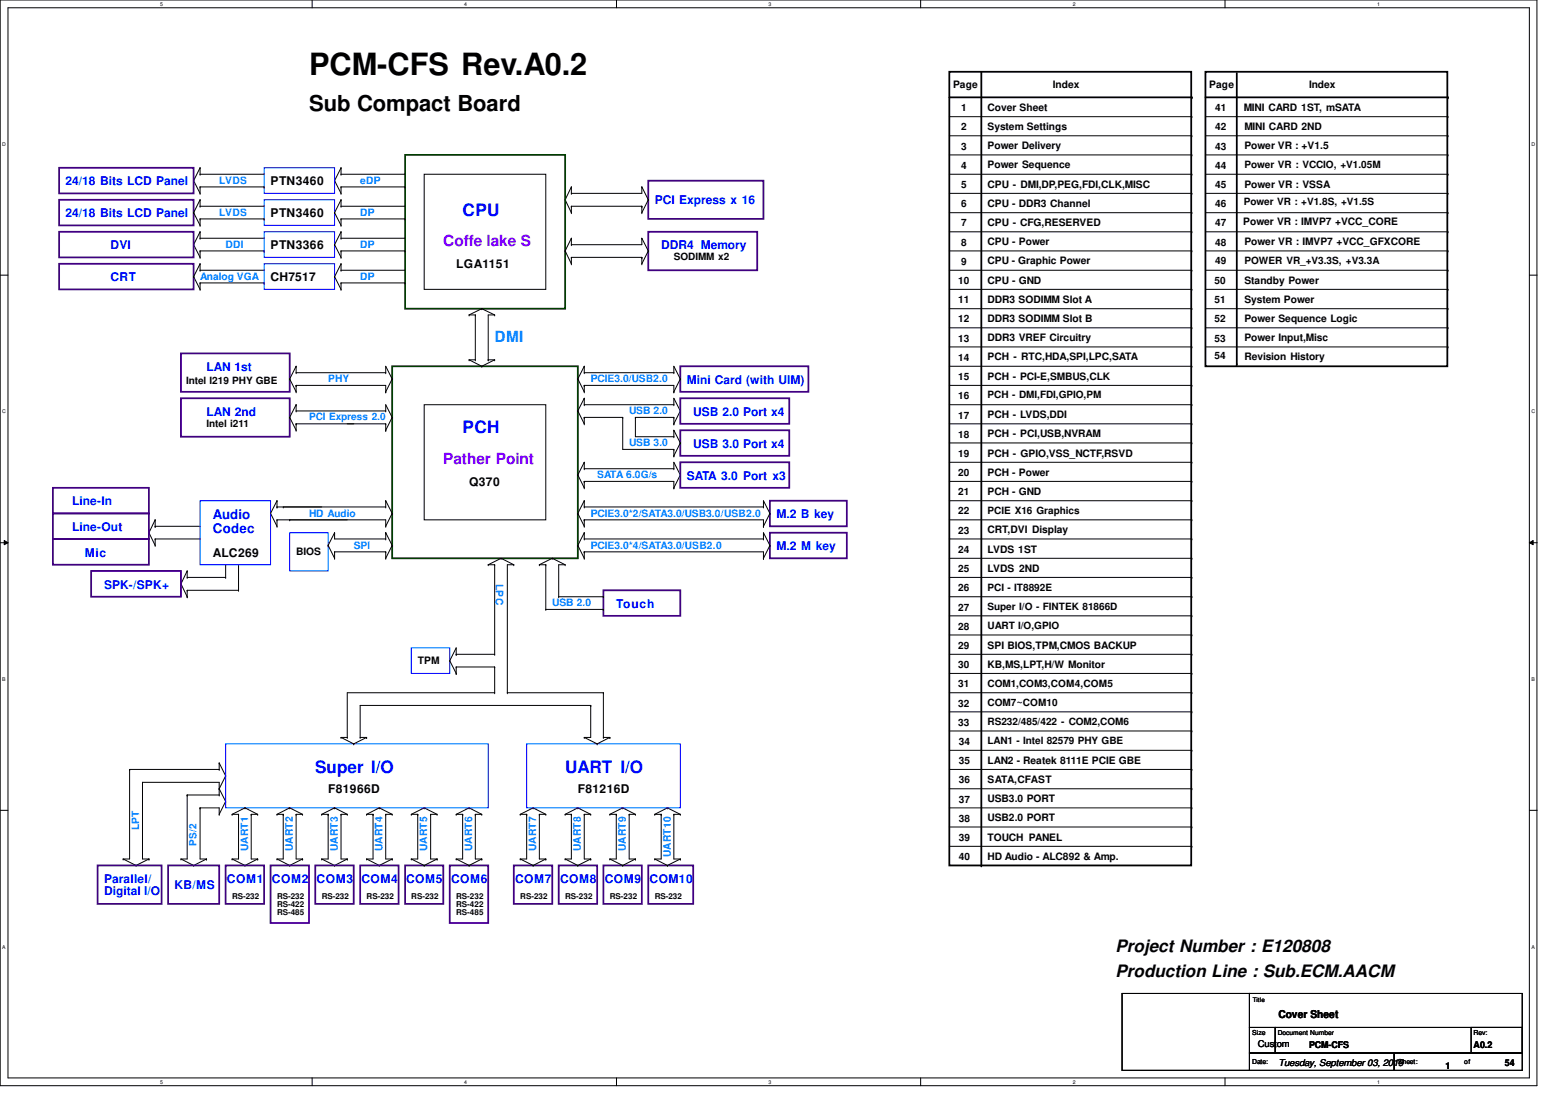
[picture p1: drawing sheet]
<svg xmlns="http://www.w3.org/2000/svg" width="297mm" height="210mm" viewBox="0 0 297 210" stroke-linecap="round" stroke-linejoin="round" font-family="sans-serif">
<path d="M0 0h292.6v206.8h-292.6zM1.5 1.5h289.7v203.8h-289.7z" fill="none" stroke="#000" stroke-width=".19"/>
<g fill="#fff">
<path d="M30.5 .2h.5v1.1h-.5z"/>
<path d="M30.5 205.5h.5v1.1h-.5z"/>
</g>
<path d="M59.4 0v1.5M59.4 205.3v1.5" fill="none" stroke="#000" stroke-width=".19"/>
<g fill="#fff">
<path d="M88.4 .2h.5v1.1h-.5z"/>
<path d="M88.4 205.5h.5v1.1h-.5z"/>
</g>
<path d="M117.4 0v1.5M117.4 205.3v1.5" fill="none" stroke="#000" stroke-width=".19"/>
<g fill="#fff">
<path d="M146.3 .2h.6v1.1h-.6z"/>
<path d="M146.3 205.5h.6v1.1h-.6z"/>
</g>
<path d="M175.3 0v1.5M175.3 205.3v1.5" fill="none" stroke="#000" stroke-width=".19"/>
<g fill="#fff">
<path d="M204.3 .2h.5v1.1h-.5z"/>
<path d="M204.3 205.5h.5v1.1h-.5z"/>
</g>
<path d="M233.3 0v1.5M233.3 205.3v1.5" fill="none" stroke="#000" stroke-width=".19"/>
<g fill="#fff">
<path d="M262.2 .2h.6v1.1h-.6z"/>
<path d="M262.2 205.5h.6v1.1h-.6z"/>
<path d="M.4 26.9h.7v1.1h-.7z"/>
<path d="M291.6 26.9h.7v1.1h-.7z"/>
<path d="M.4 77.9h.7v1.1h-.7z"/>
<path d="M291.6 77.9h.7v1.1h-.7z"/>
</g>
<path d="M0 52.4h1.5M291.2 52.4h1.5" fill="none" stroke="#000" stroke-width=".19"/>
<g fill="#fff">
<path d="M.4 128.8h.7v1.1h-.7z"/>
<path d="M291.6 128.8h.6v1.1h-.6z"/>
</g>
<path d="M0 103.4h1.5M.8 103l.7 .4-.7 .4zM291.2 103.4l.7-.4v.8zM291.2 103.4h1.5" fill="none" stroke="#000" stroke-width=".19"/>
<path d="M.8 103l.7 .4-.7 .4zM291.2 103.4l.7-.4v.8z" fill="#000"/>
<g fill="#fff">
<path d="M.4 179.8h.7v1.1h-.7z"/>
<path d="M291.6 179.8h.6v1.1h-.6z"/>
</g>
<g fill="none" stroke="#000" stroke-width=".19">
<path d="M36.9 34.4h.1M36.9 34.4l1.2 2.4M38.1 35.6h.1M38.1 36.8h.1M38.1 33.2h.1M38.1 32h.1M38.1 39.3h.1M38.1 38.1h.1M38.1 39.3h12.2M38.1 33.2h12.2M38.1 32v1.2M38.1 35.6v1.2"/>
<path d="M38.1 38.1v1.2M38.1 35.6h12.2M38.1 32l-1.2 2.4M38.1 38.1l-1.2 2.4M50.3 35.6h.1M63.7 34.4h.1M63.7 34.4l1.2 2.4M64.9 35.6h.1M64.9 36.8h.1M64.9 33.2h.1M64.9 32h.1M64.9 38.1h.1"/>
<path d="M64.9 39.3h.1M64.9 39.3h12.2M64.9 33.2h12.2M64.9 32v1.2M64.9 35.6v1.2M64.9 38.1v1.2M64.9 35.6h12.2M64.9 32l-1.2 2.4M64.9 38.1l-1.2 2.4M77.1 35.6h.1M80.8 33.2h23.1v21.9h-23.1zM107.6 38.1h.1"/>
<path d="M107.6 38.1l1.2 2.4M108.8 39.3h.1M108.8 36.8h.1M108.8 35.6h.1M108.8 35.6v1.2M108.8 39.3v1.2M108.8 39.3h13.4M108.8 35.6l-1.2 2.5M122.2 39.3h.1M122.2 35.6h.1M122.2 35.6v1.2h-13.4M122.2 39.3v1.2"/>
<path d="M122.2 35.6l1.2 2.5M123.4 38.1h.1M123.4 38.1l-1.2 2.4M180.8 36.8h46.1M180.8 25.9h46.1M180.8 29.5h46.1M180.8 33.2h46.1M180.8 22.2h46.1M226.9 25.9h.1M226.9 29.5h.1M226.9 33.2h.1M226.9 36.8h.1"/>
<path d="M226.9 22.2h.1M229.5 36.8h46.2M229.5 25.9h46.2M229.5 29.5h46.2M229.5 33.2h46.2M229.5 22.2h46.2M275.7 25.9h.1M275.7 29.5h.1M275.7 33.2h.1M275.7 36.8h.1M275.7 22.2h.1M36.9 40.5h.1"/>
<path d="M36.9 46.6h.1M36.9 52.7h.1M36.9 40.5l1.2 2.4M36.9 46.6l1.2 2.4M36.9 52.7l1.2 2.4M38.1 41.7h.1M38.1 42.9h.1M38.1 47.8h.1M38.1 49h.1M38.1 44.2h.1M38.1 45.4h.1M38.1 53.9h.1"/>
<path d="M38.1 55.1h.1M38.1 51.5h.1M38.1 50.2h.1M38.1 47.8h12.2M38.1 51.5h12.2M38.1 41.7v1.2M38.1 44.2v1.2M38.1 47.8v1.2M38.1 50.2v1.3M38.1 53.9v1.2M38.1 41.7h12.2M38.1 44.2l-1.2 2.4"/>
<path d="M38.1 45.4h12.2M38.1 53.9h12.2M38.1 50.2l-1.2 2.5M50.3 41.7h.1M50.3 47.8h.1M50.3 53.9h.1M63.7 40.5h.1M63.7 46.6h.1M63.7 52.7h.1M63.7 40.5l1.2 2.4M63.7 46.6l1.2 2.4M63.7 52.7l1.2 2.4"/>
<path d="M64.9 41.7h.1M64.9 42.9h.1M64.9 44.2h.1M64.9 49h.1M64.9 47.8h.1M64.9 45.4h.1M64.9 50.2h.1M64.9 55.1h.1M64.9 53.9h.1M64.9 51.5h.1M64.9 47.8h12.2M64.9 51.5h12.2"/>
<path d="M64.9 41.7v1.2M64.9 44.2v1.2M64.9 47.8v1.2M64.9 50.2v1.3M64.9 53.9v1.2M64.9 41.7h12.2M64.9 45.4h12.2M64.9 53.9h12.2M64.9 44.2l-1.2 2.4M64.9 50.2l-1.2 2.5M77.1 41.7h.1M77.1 47.8h.1"/>
<path d="M77.1 53.9h.1M89.3 60h.1M89.3 60h1.2M90.5 60h.1M90.5 60v8.5M91.7 58.8h.1M91.7 58.8l2.5 1.2M91.7 58.8l-2.4 1.2M94.2 60h.1M94.2 60h-1.2v8.5M107.6 47.8h.1M107.6 47.8l1.2 2.4"/>
<path d="M108.8 40.5h.1M108.8 49h.1M108.8 50.2h.1M108.8 46.6h.1M108.8 45.4h.1M108.8 45.4v1.2M108.8 49v1.2M108.8 49h13.4M108.8 45.4l-1.2 2.4M122.2 40.5h.1M122.2 49h.1M122.2 45.4h.1"/>
<path d="M122.2 50.2h.1M122.2 45.4v1.2h-13.4M122.2 49v1.2M122.2 45.4l1.2 2.4M123.4 47.8h.1M123.4 47.8l-1.2 2.4M180.8 40.5h46.1M180.8 44.2h46.1M180.8 47.8h46.1M180.8 51.5h46.1M180.8 55.1h46.1M180.8 58.8h46.1"/>
<path d="M226.9 40.5h.1M226.9 44.2h.1M226.9 47.8h.1M226.9 51.5h.1M226.9 55.1h.1M226.9 58.8h.1M229.5 40.5h46.2M229.5 44.2h46.2M229.5 47.8h46.2M229.5 51.5h46.2M229.5 55.1h46.2M229.5 58.8h46.2"/>
<path d="M275.7 40.5h.1M275.7 44.2h.1M275.7 47.8h.1M275.7 51.5h.1M275.7 55.1h.1M275.7 58.8h.1M55.2 72.2h.1M55.2 79.5h.1M55.2 72.2l1.2 2.4M55.2 79.5l1.2 2.5M56.4 73.4h.1M56.4 69.8h.1"/>
<path d="M56.4 74.6h.1M56.4 71h.1M56.4 78.3h.1M56.4 77.1h.1M56.4 69.8v1.2M56.4 73.4v1.2M56.4 77.1v1.2M56.4 73.4h17v1.2M56.4 69.8l-1.2 2.4M56.4 71h17M56.4 77.1l-1.2 2.4M56.4 78.3h17"/>
<path d="M73.4 74.6h.1M73.4 71h.1M73.4 78.3h.1M73.4 71v-1.2l1.3 2.4M73.4 78.3v-1.2l1.3 2.4M74.7 72.2h.1M74.7 79.5h.1M74.7 72.2l-1.3 2.4M74.7 79.5l-1.3 2.5M80.8 77.1h23.1v21.9h-23.1zM89.3 68.5h.1M89.3 68.5l2.4 1.3"/>
<path d="M89.3 68.5h1.2M90.5 68.5h.1M91.7 69.8h.1M93 68.5h.1M93 68.5h1.2M94.2 68.5h.1M94.2 68.5l-2.5 1.3M110 78.3h.1M110 72.2h.1M110 78.3l1.2 2.4M110 72.2l1.2 2.4M111.2 79.5h.1"/>
<path d="M111.2 75.9h.1M111.2 77.1h.1M111.2 73.4h.1M111.2 69.8h.1M111.2 71h.1M111.2 74.6h.1M111.2 73.4h17.1v1.2M111.2 79.5h7.4M111.2 69.8v1.2M111.2 73.4v1.2M111.2 75.9v1.2M111.2 79.5v1.2"/>
<path d="M111.2 75.9l-1.2 2.4M111.2 77.1h17.1M111.2 71h17.1M111.2 69.8l-1.2 2.4M118.6 79.5h.1M118.6 79.5v6.1h9.7M121 79.5h.1M121 79.5v3.7h7.3M121 79.5h7.3M128.3 79.5h.1M128.3 77.1h.1M128.3 74.6h.1"/>
<path d="M128.3 71h.1M128.3 71v-1.2l1.2 2.4M128.3 77.1v-1.2l1.2 2.4M128.3 79.5v1.2M129.5 78.3h.1M129.5 72.2h.1M129.5 78.3l-1.2 2.4M129.5 72.2l-1.2 2.4M180.8 62.4h46.1M180.8 77.1h46.1M180.8 66.1h46.1M180.8 69.8h46.1"/>
<path d="M180.8 73.4h46.1M226.9 62.4h.1M226.9 66.1h.1M226.9 69.8h.1M226.9 73.4h.1M226.9 77.1h.1M229.5 62.4h46.2M229.5 66.1h46.2M275.7 62.4h.1M275.7 66.1h.1M29.5 99h.1M29.5 99v1.2"/>
<path d="M29.5 99l-1.1 2.5M51.5 97.8h.1M51.5 97.8l1.2 2.4M52.7 99h.1M52.7 96.6h.1M52.7 95.4h.1M52.7 99h20.7v1.2M52.7 96.6h20.7M52.7 95.4v1.2M52.7 99v1.2M52.7 95.4l-1.2 2.4M53.9 96.6h.1"/>
<path d="M55.2 99h.1M56.4 80.7h.1M56.4 82h.1M56.4 80.7v1.3M56.4 80.7h17M73.4 96.6h.1M73.4 95.4h.1M73.4 82h.1M73.4 80.7h.1M73.4 80.7v1.3M73.4 95.4v1.2M73.4 95.4l1.3 2.4"/>
<path d="M74.7 97.8h.1M74.7 97.8l-1.3 2.4M110 90.5h.1M110 97.8h.1M110 90.5l1.2 2.4M110 97.8l1.2 2.4M111.2 80.7h.1M111.2 89.3h.1M111.2 91.7h.1M111.2 88.1h.1M111.2 92.9h.1M111.2 95.4h.1"/>
<path d="M111.2 99h.1M111.2 96.6h.1M111.2 91.7h17.1v1.2M111.2 88.1v1.2M111.2 91.7v1.2M111.2 95.4v1.2M111.2 99v1.2M111.2 89.3h17.1M111.2 99h34.2v1.2M111.2 96.6h34.2M111.2 88.1l-1.2 2.4M111.2 95.4l-1.2 2.4"/>
<path d="M128.3 83.2h.1M128.3 85.6h.1M128.3 82h.1M128.3 86.8h.1M128.3 80.7h.1M128.3 92.9h.1M128.3 89.3h.1M128.3 82l1.2 2.4M128.3 82v1.2M128.3 85.6v1.2M128.3 89.3v-1.2l1.2 2.4M129.5 84.4h.1"/>
<path d="M129.5 90.5h.1M129.5 84.4l-1.2 2.4M129.5 90.5l-1.2 2.4M145.4 96.6h.1M145.4 96.6v-1.2l1.2 2.4M146.6 97.8h.1M146.6 97.8l-1.2 2.4M180.8 91.7h46.1M180.8 80.7h46.1M180.8 84.4h46.1M180.8 88.1h46.1M180.8 95.4h46.1"/>
<path d="M180.8 99h46.1M226.9 80.7h.1M226.9 84.4h.1M226.9 88.1h.1M226.9 91.7h.1M226.9 95.4h.1M226.9 99h.1M28.4 101.5h.1M28.4 101.5l1.1 2.4M29.5 102.7h.1M29.5 100.2h.1M29.5 103.9h.1"/>
<path d="M29.5 102.7h8.6M29.5 100.2h8.6M29.5 102.7v1.2M34.5 111.2h.1M34.5 111.2l1.1 2.5M35.6 110h.1M35.6 112.4h.1M35.6 108.8h.1M35.6 113.7h.1M35.6 108.8v1.2M35.6 112.4v1.3M35.6 110h7.4"/>
<path d="M35.6 112.4h9.8M35.6 108.8l-1.1 2.4M43 110h.1M43 107.6v2.4M45.4 112.4h.1M45.4 107.6v4.8M52.7 100.2h.1M62.5 103.9h.1M62.5 103.9l1.2 2.4M63.7 101.5h.1M63.7 105.1h.1M63.7 106.3h.1"/>
<path d="M63.7 101.5v1.2h9.7M63.7 101.5l-1.2 2.4M63.7 105.1v1.2M63.7 105.1h9.7M73.4 105.1h.1M73.4 102.7h.1M73.4 101.5h.1M73.4 106.3h.1M73.4 100.2h.1M73.4 101.5v1.2M73.4 105.1v1.2M73.4 101.5l1.3 2.4"/>
<path d="M74.7 103.9h.1M74.7 103.9l-1.3 2.4M93 107.6h.1M93 107.6h1.2M94.2 107.6h.1M94.2 107.6v17M95.4 106.3h.1M95.4 106.3l2.4 1.3M95.4 106.3l-2.4 1.3M97.8 107.6h.1M97.8 107.6h-1.2v24.4M102.7 107.6h.1"/>
<path d="M102.7 107.6h1.2M103.9 116.1h.1M103.9 107.6h.1M103.9 107.6v8.5M103.9 116.1h11M105.2 106.3h.1M105.2 106.3l2.4 1.3M105.2 106.3l-2.5 1.3M106.4 113.7h.1M106.4 113.7h8.5M107.6 107.6h.1M107.6 107.6h-1.2v6.1"/>
<path d="M110 103.9h.1M110 103.9l1.2 2.4M111.2 100.2h.1M111.2 101.5h.1M111.2 105.1h.1M111.2 102.7h.1M111.2 106.3h.1M111.2 101.5v1.2M111.2 105.1v1.2M111.2 102.7h34.2M111.2 105.1h34.2v1.2M111.2 101.5l-1.2 2.4"/>
<path d="M114.9 113.7h.1M114.9 116.1h.1M145.4 100.2h.1M145.4 106.3h.1M145.4 102.7h.1M145.4 102.7v-1.2l1.2 2.4M146.6 103.9h.1M146.6 103.9l-1.2 2.4M180.8 102.7h46.1M180.8 106.3h46.1M180.8 110h46.1M180.8 113.7h46.1"/>
<path d="M180.8 117.3h46.1M226.9 102.7h.1M226.9 106.3h.1M226.9 110h.1M226.9 113.7h.1M226.9 117.3h.1M85.6 125.9h.1M85.6 125.9l1.3 2.4M86.9 128.3h.1M86.9 124.6h.1M86.9 127h.1M86.9 124.6v-1.2l-1.3 2.5"/>
<path d="M86.9 127v1.3M86.9 124.6h7.3M86.9 127h7.3M94.2 132h.1M94.2 124.6h.1M94.2 127h.1M94.2 132h-28.1v8.5M94.2 127v5M96.6 132h.1M96.6 132h18.3M112.5 134.4h.1M112.5 134.4v6.1h-1.3"/>
<path d="M112.5 134.4h-43.9v6.1M114.9 132h.1M114.9 132v8.5M180.8 132h46.1M180.8 124.6h46.1M180.8 120.9h46.1M180.8 128.3h46.1M180.8 135.6h46.1M180.8 139.2h46.1M226.9 120.9h.1M226.9 124.6h.1M226.9 128.3h.1"/>
<path d="M226.9 132h.1M226.9 135.6h.1M226.9 139.2h.1M0 154.3h1.5M24.7 146.6h.1M24.7 146.6h17M24.7 146.6v17h-1.3M27.1 149h.1M27.1 149h14.6v2.4M27.1 149v14.6h1.3M35.6 151.4h.1M35.6 151.4h6.1"/>
<path d="M35.6 151.4v12.2h-1.1M38.1 153.9h.1M38.1 153.9h3.6v1.2M38.1 153.9v9.7h1.2M41.7 151.4h.1M41.7 150.2h.1M41.7 155.1h.1M41.7 146.6h.1M41.7 145.3h.1M41.7 145.3v1.3M41.7 150.2l1.3 2.5M41.7 145.3l1.3 2.5"/>
<path d="M43 152.7h.1M43 147.8h.1M43 152.7l-1.3 2.4M43 147.8l-1.3 2.4M44.2 155.1h.1M44.2 155.1h1.2M45.4 155.1h.1M45.4 155.1v8.5h-1.2M46.6 153.9h.1M46.6 153.9l2.5 1.2M46.6 153.9l-2.4 1.2M47.8 155.1h.1"/>
<path d="M47.8 155.1h1.3M47.8 155.1v8.5h1.3M49.1 155.1h.1M52.7 155.1h.1M52.7 155.1h1.2M53.9 155.1h.1M53.9 155.1v8.5h-1.2M55.2 153.9h.1M55.2 153.9l-2.5 1.2M55.2 153.9l2.4 1.2M56.4 155.1h.1M56.4 155.1h1.2"/>
<path d="M56.4 155.1v8.5h1.2M57.6 155.1h.1M61.3 155.1h.1M61.3 155.1h1.2M62.5 155.1h.1M62.5 155.1v8.5h-1.2M63.7 153.9h.1M63.7 153.9l2.4 1.2M63.7 153.9l-2.4 1.2M64.9 140.5h.1M64.9 155.1h.1M64.9 155.1h1.2"/>
<path d="M64.9 155.1v8.5h1.2M64.9 140.5l2.4 1.2M64.9 140.5h1.2M66.1 140.5h.1M66.1 155.1h.1M67.3 141.7h.1M68.6 140.5h.1M68.6 140.5h1.2M69.8 140.5h.1M69.8 155.1h.1M69.8 155.1h1.2M69.8 140.5l-2.5 1.2"/>
<path d="M71 155.1h.1M71 155.1v8.5h-1.2M72.2 153.9h.1M72.2 153.9l2.5 1.2M72.2 153.9l-2.4 1.2M73.4 155.1h.1M73.4 155.1h1.3M73.4 155.1v8.5h1.3M74.7 155.1h.1M78.3 155.1h.1M78.3 155.1h1.2M79.5 155.1h.1"/>
<path d="M79.5 155.1v8.5h-1.2M80.8 153.9h.1M80.8 153.9l2.4 1.2M80.8 153.9l-2.5 1.2M82 155.1h.1M82 155.1h1.2M82 155.1v8.5h1.2M83.2 155.1h.1M86.9 155.1h.1M86.9 155.1h1.2M88.1 155.1h.1M88.1 155.1v8.5h-1.2"/>
<path d="M89.3 153.9h.1M89.3 153.9l2.4 1.2M89.3 153.9l-2.4 1.2M90.5 155.1h.1M90.5 155.1h1.2M90.5 155.1v8.5h1.2M91.7 155.1h.1M99.1 155.1h.1M99.1 155.1h1.2M100.3 155.1h.1M100.3 155.1v8.5h-1.2M101.5 153.9h.1"/>
<path d="M101.5 153.9l2.4 1.2M101.5 153.9l-2.4 1.2M102.7 155.1h.1M102.7 155.1h1.2M102.7 155.1v8.5h1.2M103.9 155.1h.1M107.6 155.1h.1M107.6 155.1h1.2M108.8 155.1h.1M108.8 155.1v8.5h-1.2M110 153.9h.1M110 153.9l2.5 1.2"/>
<path d="M110 153.9l-2.4 1.2M111.2 155.1h.1M111.2 140.5h.1M111.2 155.1h1.3M111.2 155.1v8.5h1.3M111.2 140.5l2.5 1.2M112.5 155.1h.1M113.7 141.7h.1M114.9 140.5h.1M114.9 140.5h1.2M116.1 155.1h.1M116.1 140.5h.1"/>
<path d="M116.1 155.1h1.2M116.1 140.5l-2.4 1.2M117.3 155.1h.1M117.3 155.1v8.5h-1.2M118.6 153.9h.1M118.6 153.9l2.4 1.2M118.6 153.9l-2.5 1.2M119.8 155.1h.1M119.8 155.1h1.2M119.8 155.1v8.5h1.2M121 155.1h.1M124.7 155.1h.1"/>
<path d="M124.7 155.1h1.2M125.9 155.1h.1M125.9 155.1v8.5h-1.2M127.1 153.9h.1M127.1 153.9l2.4 1.2M127.1 153.9l-2.4 1.2M128.3 155.1h.1M128.3 155.1v8.5h1.2M128.3 155.1h1.2M129.5 155.1h.1M180.8 153.9h46.1M180.8 146.6h46.1"/>
<path d="M180.8 142.9h46.1M180.8 150.2h46.1M180.8 157.5h46.1M226.9 142.9h.1M226.9 146.6h.1M226.9 150.2h.1M226.9 153.9h.1M226.9 157.5h.1M291.2 154.3h1.5M23.4 163.6h.1M23.4 163.6l2.5 1.2M25.9 164.8h.1"/>
<path d="M28.4 163.6h.1M28.4 163.6l-2.5 1.2M34.5 163.6h.1M34.5 163.6l2.4 1.2M36.9 164.8h.1M39.3 163.6h.1M39.3 163.6l-2.4 1.2M44.2 163.6h.1M44.2 163.6l2.4 1.2M46.6 164.8h.1M49.1 163.6h.1M49.1 163.6l-2.5 1.2"/>
<path d="M52.7 163.6h.1M52.7 163.6l2.5 1.2M55.2 164.8h.1M57.6 163.6h.1M57.6 163.6l-2.4 1.2M61.3 163.6h.1M61.3 163.6l2.4 1.2M63.7 164.8h.1M66.1 163.6h.1M66.1 163.6l-2.4 1.2M69.8 163.6h.1M69.8 163.6l2.4 1.2"/>
<path d="M72.2 164.8h.1M74.7 163.6h.1M74.7 163.6l-2.5 1.2M78.3 163.6h.1M78.3 163.6l2.5 1.2M80.8 164.8h.1M83.2 163.6h.1M83.2 163.6l-2.4 1.2M86.9 163.6h.1M86.9 163.6l2.4 1.2M89.3 164.8h.1M91.7 163.6h.1"/>
<path d="M91.7 163.6l-2.4 1.2M99.1 163.6h.1M99.1 163.6l2.4 1.2M101.5 164.8h.1M103.9 163.6h.1M103.9 163.6l-2.4 1.2M107.6 163.6h.1M107.6 163.6l2.4 1.2M110 164.8h.1M112.5 163.6h.1M112.5 163.6l-2.5 1.2M116.1 163.6h.1"/>
<path d="M116.1 163.6l2.5 1.2M118.6 164.8h.1M121 163.6h.1M121 163.6l-2.4 1.2M124.7 163.6h.1M124.7 163.6l2.4 1.2M127.1 164.8h.1M129.5 163.6h.1M129.5 163.6l-2.4 1.2M180.8 161.2h46.1M226.9 161.2h.1M213.7 189.2h24.2v14.7h-24.2z"/>
<path d="M237.9 195.7h4.9v4.9h-4.9zM237.9 189.2h52v6.5h-52zM242.8 195.7h47.1v4.9h-47.1zM280.1 195.7h9.8v4.9h-9.8zM237.9 200.6h27.6v3.3h-27.6zM265.5 200.6h24.4v3.3h-24.4z"/>
</g>
<g fill="none" stroke="#400080" stroke-width=".34">
<path d="M11.3 32h25.6v4.8h-25.6zM11.3 38.1h25.6v4.8h-25.6zM123.4 34.4h22v7.3h-22zM11.3 44.2h25.6v4.8h-25.6zM11.3 50.2h25.6v4.9h-25.6zM123.4 44.2h20.8v7.3h-20.8zM34.5 67.3h20.7v7.3h-20.7zM34.5 75.9h20.7v7.3h-20.7zM129.5 75.9h20.8v4.8h-20.8zM129.5 69.8h24.4v4.8h-24.4zM10.1 92.9h18.3v4.9h-18.3zM10.1 97.8h18.3v4.9h-18.3z"/>
<path d="M129.5 82h20.8v4.8h-20.8zM129.5 88.1h20.8v4.8h-20.8zM146.6 95.4h14.6v4.8h-14.6zM10.1 102.7h18.3v4.9h-18.3zM17.4 108.8h17.1v4.9h-17.1zM114.9 112.4h14.6v4.9h-14.6zM146.6 101.5h14.6v4.8h-14.6zM18.6 164.8h12.2v7.4h-12.2zM32 164.8h9.7v7.4h-9.7zM43 164.8h7.3v7.4h-7.3zM51.5 164.8h7.3v11h-7.3zM60 164.8h7.3v7.4h-7.3z"/>
<path d="M68.6 164.8h7.3v7.4h-7.3zM77.1 164.8h7.3v7.4h-7.3zM85.6 164.8h7.4v11h-7.4zM97.8 164.8h7.4v7.4h-7.4zM106.4 164.8h7.3v7.4h-7.3zM114.9 164.8h7.3v7.4h-7.3zM123.4 164.8h8.6v7.4h-8.6z"/>
</g>
<path d="M77.1 29.5h30.5v29.3h-30.5zM74.7 69.8h35.3v36.5h-35.3z" fill="none" stroke="#004000" stroke-width=".34"/>
<path d="M180.8 13.7h46v151.1h-46zM180.8 18.5h46.1M186.9 13.7v151.1M229.5 13.7h46.1v56.1h-46.1zM229.5 18.5h46.2M235.5 13.9v55.5" fill="none" stroke="#000" stroke-width=".34"/>
<g fill="#000">
<circle cx="226.9" cy="18.5" r=".17"/>
<circle cx="275.7" cy="18.5" r=".17"/>
<circle cx="235.5" cy="69.4" r=".17"/>
<circle cx="186.9" cy="164.8" r=".17"/>
</g>
<path d="M50.3 32h13.4v4.8h-13.4zM50.3 38.1h13.4v4.8h-13.4zM50.3 44.2h13.4v4.8h-13.4zM50.3 50.2h13.4v4.9h-13.4zM38.1 95.4h13.4v12.2h-13.4zM55.2 101.5h7.3v7.3h-7.3zM78.3 123.4h7.3v4.9h-7.3zM43 141.7h50v12.2h-50zM100.3 141.7h29.2v12.2h-29.2z" fill="none" stroke="#00f" stroke-width=".19"/>
<text font-size="5.8" x="58.8" y="14.2">PCM-CFS Rev.A0.2</text>
<text font-size="4.2" x="58.8" y="21.2">Sub Compact Board</text>
<g font-size="3.3" fill="#00f">
<text x="88.1" y="41.1">CPU</text>
<text x="88.1" y="82.5">PCH</text>
<text x="60" y="147.2">Super I/O</text>
<text x="107.6" y="147.2">UART I/O</text>
</g>
<g font-size="3.3">
<text x="212.4" y="181.3">Project Number : E120808</text>
<text x="212.4" y="186.1">Production Line : Sub.ECM.AACM</text>
</g>
<g font-size="2.9" fill="#8000ff">
<text x="84.4" y="46.9">Coffe lake S</text>
<text x="84.4" y="88.3">Pather Point</text>
</g>
<text font-size="2.9" fill="#0080ff" x="94.2" y="65.2">DMI</text>
<g font-size="2.5" fill="#00f">
<text x="40.6" y="98.9">Audio</text>
<text x="40.6" y="101.6">Codec</text>
</g>
<g font-size="2.3" fill="#00f">
<text x="12.5" y="35.3">24/18 Bits LCD Panel</text>
<text x="12.5" y="41.4">24/18 Bits LCD Panel</text>
<text x="124.7" y="38.9">PCI Express x 16</text>
<text x="21" y="47.5">DVI</text>
<text x="125.9" y="47.5">DDR4 Memory</text>
<text x="21" y="53.6">CRT</text>
<text x="39.3" y="70.7">LAN 1st</text>
<text x="130.8" y="73.1">Mini Card (with UIM)</text>
<text x="39.3" y="79.2">LAN 2nd</text>
<text x="132" y="79.2">USB 2.0 Port x4</text>
<text x="132" y="85.3">USB 3.0 Port x4</text>
<text x="130.8" y="91.4">SATA 3.0 Port x3</text>
<text x="13.7" y="101.1">Line-Out</text>
<text x="13.7" y="96.3">Line-In</text>
<text x="147.8" y="98.7">M.2 B key</text>
<text x="16.2" y="106">Mic</text>
<text x="147.8" y="104.8">M.2 M key</text>
<text x="19.8" y="112.1">SPK-/SPK+</text>
<text x="117.3" y="115.8">Touch</text>
<text x="19.8" y="168.2">Parallel/</text>
<text x="19.8" y="170.6">Digital I/O</text>
<text x="33.2" y="169.4">KB/MS</text>
<text x="43.2" y="168.2">COM1</text>
<text x="51.8" y="168.2">COM2</text>
<text x="60.3" y="168.2">COM3</text>
<text x="68.8" y="168.2">COM4</text>
<text x="77.3" y="168.2">COM5</text>
<text x="85.9" y="168.2">COM6</text>
<text x="98.1" y="168.2">COM7</text>
<text x="106.6" y="168.2">COM8</text>
<text x="115.1" y="168.2">COM9</text>
<text x="123.7" y="168.2">COM10</text>
</g>
<g font-size="2.3">
<text x="51.5" y="35.3">PTN3460</text>
<text x="51.5" y="41.4">PTN3460</text>
<text x="51.5" y="47.5">PTN3366</text>
<text x="51.5" y="53.6">CH7517</text>
<text x="86.9" y="51.1">LGA1151</text>
<text x="89.3" y="92.6">Q370</text>
<text x="40.6" y="106">ALC269</text>
<text x="62.5" y="151.1">F81966D</text>
<text x="110" y="151.1">F81216D</text>
</g>
<text font-size="2.1" x="243.4" y="193.9">Cover Sheet</text>
<g font-size="1.9">
<text x="181.5" y="16.7">Page</text>
<text x="200.5" y="16.7">Index</text>
<text x="230.2" y="16.7">Page</text>
<text x="249.3" y="16.7">Index</text>
<text x="183" y="21.2">1</text>
<text x="188" y="21.1">Cover Sheet</text>
<text x="231.3" y="21.2">41</text>
<text x="236.8" y="21.2">MINI CARD 1ST, mSATA</text>
<text x="183" y="24.8">2</text>
<text x="183" y="28.5">3</text>
<text x="188" y="24.8">System Settings</text>
<text x="188" y="28.4">Power Delivery</text>
<text x="231.3" y="24.8">42</text>
<text x="231.3" y="28.5">43</text>
<text x="236.9" y="24.8">MINI CARD 2ND</text>
<text x="236.9" y="28.4">Power VR : +V1.5</text>
<text x="183" y="32.2">4</text>
<text x="183" y="35.8">5</text>
<text x="188" y="35.7">CPU - DMI,DP,PEG,FDI,CLK,MISC</text>
<text x="188" y="32.1">Power Sequence</text>
<text x="231.3" y="32.2">44</text>
<text x="231.3" y="35.8">45</text>
<text x="236.9" y="32">Power VR : VCCIO, +V1.05M</text>
<text x="236.9" y="35.7">Power VR : VSSA</text>
<text x="183" y="39.5">6</text>
<text x="188" y="39.4">CPU - DDR3 Channel</text>
<text x="231.3" y="39.5">46</text>
<text x="236.8" y="39.1">Power VR : +V1.8S, +V1.5S</text>
<text x="183" y="43.1">7</text>
<text x="183" y="46.8">8</text>
<text x="188" y="46.7">CPU - Power</text>
<text x="188" y="43.1">CPU - CFG,RESERVED</text>
<text x="231.3" y="46.8">48</text>
<text x="231.3" y="43.1">47</text>
<text x="236.7" y="42.8">Power VR : IMVP7 +VCC_CORE</text>
<text x="236.9" y="46.7">Power VR : IMVP7 +VCC_GFXCORE</text>
<text x="128.3" y="49.6">SODIMM x2</text>
<text x="183" y="50.5">9</text>
<text x="188" y="50.4">CPU - Graphic Power</text>
<text x="231.3" y="50.2">49</text>
<text x="236.9" y="50.3">POWER VR_+V3.3S, +V3.3A</text>
<text x="182.5" y="54.1">10</text>
<text x="182.5" y="57.8">11</text>
<text x="188" y="57.7">DDR3 SODIMM Slot A</text>
<text x="188" y="54">CPU - GND</text>
<text x="231.2" y="54.1">50</text>
<text x="231.2" y="57.7">51</text>
<text x="236.9" y="57.7">System Power</text>
<text x="236.9" y="54">Standby Power</text>
<text x="182.5" y="61.4">12</text>
<text x="182.5" y="65.1">13</text>
<text x="188" y="65">DDR3 VREF Circuitry</text>
<text x="188" y="61.3">DDR3 SODIMM Slot B</text>
<text x="231.2" y="61.4">52</text>
<text x="231.2" y="65.1">53</text>
<text x="236.9" y="65">Power Input,Misc</text>
<text x="236.9" y="61.3">Power Sequence Logic</text>
<text x="182.5" y="68.7">14</text>
<text x="188" y="68.7">PCH - RTC,HDA,SPI,LPC,SATA</text>
<text x="231.2" y="68.4">54</text>
<text x="236.9" y="68.7">Revision History</text>
<text x="35.4" y="73.1">Intel I219 PHY GBE</text>
<text x="182.5" y="72.4">15</text>
<text x="182.5" y="76">16</text>
<text x="188" y="75.9">PCH - DMI,FDI,GPIO,PM</text>
<text x="188" y="72.3">PCH - PCI-E,SMBUS,CLK</text>
<text x="39.3" y="81.3">Intel i211</text>
<text x="182.5" y="79.7">17</text>
<text x="182.5" y="83.4">18</text>
<text x="188" y="83.3">PCH - PCI,USB,NVRAM</text>
<text x="188" y="79.6">PCH - LVDS,DDI</text>
<text x="182.5" y="87">19</text>
<text x="188" y="87">PCH - GPIO,VSS_NCTF,RSVD</text>
<text x="182.5" y="90.7">20</text>
<text x="182.5" y="94.2">21</text>
<text x="188" y="94.2">PCH - GND</text>
<text x="188" y="90.6">PCH - Power</text>
<text x="182.5" y="97.9">22</text>
<text x="182.5" y="101.6">23</text>
<text x="188" y="101.6">CRT,DVI Display</text>
<text x="188" y="97.9">PCIE X16 Graphics</text>
<text x="56.4" y="105.7">BIOS</text>
<text x="182.5" y="105.3">24</text>
<text x="188" y="105.2">LVDS 1ST</text>
<text x="182.5" y="109">25</text>
<text x="182.5" y="112.6">26</text>
<text x="188" y="112.5">PCI - IT8892E</text>
<text x="188" y="108.9">LVDS 2ND</text>
<text x="182.5" y="116.3">27</text>
<text x="182.5" y="119.9">28</text>
<text x="188" y="119.8">UART I/O,GPIO</text>
<text x="188" y="116.2">Super I/O - FINTEK 81866D</text>
<text x="182.5" y="123.6">29</text>
<text x="188" y="123.5">SPI BIOS,TPM,CMOS BACKUP</text>
<text x="79.5" y="126.4">TPM</text>
<text x="182.5" y="127.3">30</text>
<text x="182.5" y="130.9">31</text>
<text x="188" y="130.8">COM1,COM3,COM4,COM5</text>
<text x="188" y="127.2">KB,MS,LPT,H/W Monitor</text>
<text x="182.5" y="134.6">32</text>
<text x="188" y="134.5">COM7~COM10</text>
<text x="182.5" y="138.2">33</text>
<text x="182.6" y="141.9">34</text>
<text x="188" y="138.1">RS232/485/422 - COM2,COM6</text>
<text x="188" y="141.8">LAN1 - Intel 82579 PHY GBE</text>
<text x="182.6" y="145.5">35</text>
<text x="182.6" y="149.2">36</text>
<text x="188" y="149.1">SATA,CFAST</text>
<text x="188" y="145.5">LAN2 - Reatek 8111E PCIE GBE</text>
<text x="182.6" y="152.9">37</text>
<text x="188" y="152.8">USB3.0 PORT</text>
<text x="182.6" y="156.5">38</text>
<text x="182.6" y="160.2">39</text>
<text x="188" y="156.4">USB2.0 PORT</text>
<text x="188" y="160.1">TOUCH PANEL</text>
<text x="182.6" y="163.8">40</text>
<text x="188" y="163.7">HD Audio - ALC892 &amp; Amp.</text>
</g>
<g font-size="1.9" fill="#0080ff">
<text x="41.7" y="35">LVDS</text>
<text x="68.6" y="35">eDP</text>
<text x="41.7" y="41.1">LVDS</text>
<text x="68.6" y="41.1">DP</text>
<text x="43" y="47.2">DDI</text>
<text x="68.6" y="47.2">DP</text>
<text x="38.1" y="53.3">Analog VGA</text>
<text x="68.6" y="53.3">DP</text>
<text x="62.5" y="72.8">PHY</text>
<text x="112.5" y="72.8">PCIE3.0/USB2.0</text>
<text x="58.8" y="80.1">PCI Express 2.0</text>
<text x="119.8" y="78.9">USB 2.0</text>
<text x="119.8" y="85">USB 3.0</text>
<text x="113.7" y="91.1">SATA 6.0G/s</text>
<text x="58.8" y="98.4">HD Audio</text>
<text x="112.5" y="98.4">PCIE3.0*2/SATA3.0/USB3.0/USB2.0</text>
<text x="67.3" y="104.5">SPI</text>
<text x="112.5" y="104.5">PCIE3.0*4/SATA3.0/USB2.0</text>
<text x="94.4" y="111.2" transform="rotate(90 94.4 111.2)">LPC</text>
<text x="105.2" y="115.5">USB 2.0</text>
<text x="26.5" y="158.2" transform="rotate(-90 26.5 158.2)">LPT</text>
<text x="37.4" y="161.1" transform="rotate(-90 37.4 161.1)">PS/2</text>
<text x="47.2" y="162.2" transform="rotate(-90 47.2 162.2)">UART1</text>
<text x="55.7" y="162.2" transform="rotate(-90 55.7 162.2)">UART2</text>
<text x="64.3" y="162.2" transform="rotate(-90 64.3 162.2)">UART3</text>
<text x="72.9" y="162.2" transform="rotate(-90 72.9 162.2)">UART4</text>
<text x="81.4" y="162.2" transform="rotate(-90 81.4 162.2)">UART5</text>
<text x="89.9" y="162.2" transform="rotate(-90 89.9 162.2)">UART6</text>
<text x="102.1" y="162.2" transform="rotate(-90 102.1 162.2)">UART7</text>
<text x="110.6" y="162.2" transform="rotate(-90 110.6 162.2)">UART8</text>
<text x="119.2" y="162.2" transform="rotate(-90 119.2 162.2)">UART9</text>
<text x="127.7" y="163.3" transform="rotate(-90 127.7 163.3)">UART10</text>
</g>
<g font-size="1.8">
<text x="239.5" y="199.5">Custom</text>
<text x="243.4" y="203">Tuesday, September 03, 2019</text>
<text x="249.3" y="199.6">PCM-CFS</text>
<text x="275.2" y="203.6">1</text>
<text x="280.6" y="199.7">A0.2</text>
<text x="286.6" y="203.1">54</text>
</g>
<g font-size="1.5">
<text x="44.2" y="171.2">RS-232</text>
<text x="52.7" y="172.7">RS-422</text>
<text x="52.7" y="171.2">RS-232</text>
<text x="61.3" y="171.2">RS-232</text>
<text x="69.8" y="171.2">RS-232</text>
<text x="78.3" y="171.2">RS-232</text>
<text x="86.9" y="171.2">RS-232</text>
<text x="86.9" y="172.7">RS-422</text>
<text x="99.1" y="171.2">RS-232</text>
<text x="107.6" y="171.2">RS-232</text>
<text x="116.1" y="171.2">RS-232</text>
<text x="124.7" y="171.2">RS-232</text>
<text x="52.7" y="174.3">RS-485</text>
<text x="86.9" y="174.3">RS-485</text>
</g>
<g font-size="1.3">
<text x="238.4" y="197.2">Size</text>
<text x="243.3" y="197.2">Document Number</text>
<text x="280.6" y="197.2">Rev:</text>
<text x="238.4" y="202.6">Date:</text>
<text x="266.2" y="202.6">Sheet:</text>
<text x="278.8" y="202.6">of</text>
</g>
<text font-size="1.2" x="238.5" y="190.8">Title</text>
<g font-size="1">
<text x="30.5" y="1.1">5</text>
<text x="88.4" y="1.1">4</text>
<text x="146.3" y="1.1">3</text>
<text x="204.3" y="1.1">2</text>
<text x="262.2" y="1.1">1</text>
<text x=".4" y="27.8">D</text>
<text x="291.6" y="27.8">D</text>
<text x=".4" y="78.7">C</text>
<text x="291.6" y="78.7">C</text>
<text x=".4" y="129.7">B</text>
<text x="291.6" y="129.7">B</text>
<text x=".4" y="180.7">A</text>
<text x="291.6" y="180.7">A</text>
<text x="30.5" y="206.4">5</text>
<text x="88.4" y="206.4">4</text>
<text x="146.3" y="206.4">3</text>
<text x="204.3" y="206.4">2</text>
<text x="262.2" y="206.4">1</text>
</g>
</svg>
